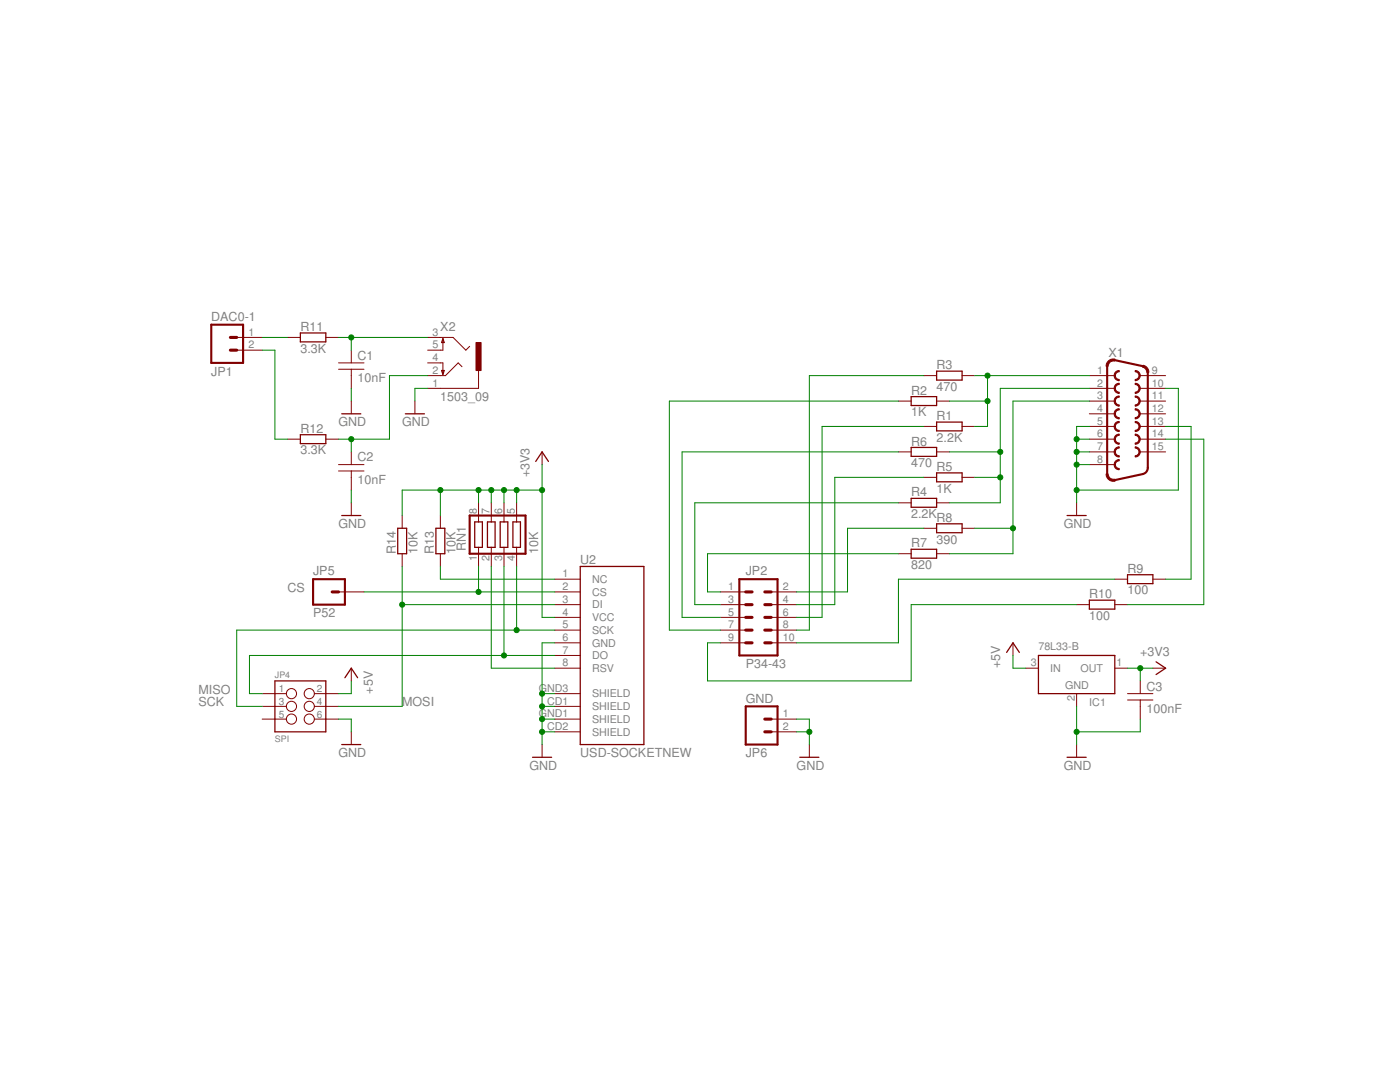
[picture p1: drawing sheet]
<svg xmlns="http://www.w3.org/2000/svg" width="279mm" height="216mm" viewBox="0 0 279 216" stroke-linecap="round" stroke-linejoin="round" font-family="sans-serif">
<g fill="none" stroke="#800000" stroke-width=".25">
<path d="M59.9 66.4h5.1v1.8h-5.1zM88.1 73.9h.5l-.2 .8zM88.4 67.6l.2 .7h-.5zM181.8 79.1h5.1v1.8h-5.1zM186.9 74.1h5.1v1.7h-5.1zM59.9 86.7h5.1v1.8h-5.1zM68.2 82.6h3.8M80.9 82.6h3.8M106.9 92.1l1.3-1.9 1.3 1.9M181.8 89.3h5.1v1.8h-5.1zM181.8 99.4h5.1v1.8h-5.1zM186.9 84.2h5.1v1.8h-5.1z"/>
<path d="M186.9 94.4h5.1v1.7h-5.1zM68.2 102.9h3.8M79.4 105.4h1.8v5.1h-1.8zM87 105.4h1.8v5.1h-1.8zM94.7 104.1h1.6v5.1h-1.6zM97.3 104.1h1.5v5.1h-1.5zM99.8 104.1h1.5v5.1h-1.5zM102.4 104.1h1.5v5.1h-1.5zM115.8 113h12.7v35.6h-12.7zM181.8 109.6h5.1v1.8h-5.1zM186.9 104.5h5.1v1.8h-5.1zM213 102.9h3.8"/>
<path d="M217.4 119.8h5.1v1.7h-5.1zM225 114.7h5.1v1.8h-5.1zM54.9 135.9h10.1v10.1h-10.1zM68.8 135.2l1.3-1.9 1.3 1.9M200.9 130.2l1.3-1.9 1.2 1.9M207.2 130.8h15.3v7.6h-15.3zM230.7 132.1l1.9 1.2-1.9 1.3M68.2 148.6h3.8M106.3 151.1h3.8M159.6 151.1h3.8M213 151.1h3.8"/>
</g>
<g fill="none" stroke="#800000" stroke-width=".2">
<path d="M47.2 67.3h5.1M47.2 69.9h5.1M57.4 67.3h2.5M65 67.3h2.6M67.6 72.4h5M67.6 73.7h5M70.1 69.9v2.5M70.1 73.7v3.8M85.3 67.3h5.1l2.6 2.6 .7-.8M85.3 72.4h3.1v2.3M88.4 67.6v2.3h-3.1M92.2 73.2l-.8-.8-2.5 2.6h-3.6"/>
<path d="M95.5 73.9v3.6h-10.2M184.4 75h2.5M192 75h2.5M217.4 75h5.1M217.4 77.5h5.1M227.6 75h5M227.6 77.5h5M57.4 87.6h2.5M65 87.6h2.6M67.6 92.7h5M67.6 94h5M70.1 80v2.6"/>
<path d="M70.1 90.2v2.5M70.1 94v3.8M82.8 80v2.6M108.2 90.2v2.5M179.3 80h2.5M179.3 90.2h2.5M184.4 85.1h2.5M184.4 95.2h2.5M186.9 80h2.6M186.9 90.2h2.6M192 85.1h2.5M192 95.2h2.5"/>
<path d="M217.4 92.7h5.1M217.4 87.6h5.1M217.4 85.1h5.1M217.4 80h5.1M217.4 90.2h5.1M217.4 82.6h5.1M227.6 87.6h5M227.6 85.1h5M227.6 80h5M227.6 90.2h5M227.6 82.6h5M67.6 118.1h5"/>
<path d="M70.1 100.3v2.6M80.3 102.9v2.5M80.3 110.5v2.5M87.9 102.9v2.5M87.9 110.5v2.5M95.5 100.3v3.8M95.5 109.2v3.8M98 100.3v3.8M98 109.2v3.8M100.6 100.3v3.8M100.6 109.2v3.8M103.1 100.3v3.8"/>
<path d="M103.1 109.2v3.8M110.7 115.6h5.1M110.7 118.1h5.1M143.7 118.1h5.1M153.9 118.1h5.1M179.3 100.3h2.5M179.3 110.5h2.5M184.4 105.4h2.5M186.9 100.3h2.6M186.9 110.5h2.6M192 105.4h2.5M214.9 100.3v2.6"/>
<path d="M222.5 115.6h2.5M230.1 115.6h2.5M52.3 138.4h4.8M62.7 138.4h4.9M70.1 133.3v2.6M110.7 120.6h5.1M110.7 138.4h5.1M110.7 133.3h5.1M110.7 128.3h5.1M110.7 125.7h5.1M110.7 123.2h5.1M110.7 130.8h5.1"/>
<path d="M143.7 120.6h5.1M143.7 128.3h5.1M143.7 125.7h5.1M143.7 123.2h5.1M153.9 120.6h5.1M153.9 128.3h5.1M153.9 125.7h5.1M153.9 123.2h5.1M202.2 128.3v2.5M204.7 133.3h2.5M214.9 138.4v2.5M214.9 120.6h2.5"/>
<path d="M222.5 120.6h2.5M222.5 133.3h2.5M225 138.4h5.1M225 139.7h5.1M227.6 135.9v2.5M227.6 139.7v3.8M230.1 133.3h2.5M52.3 140.9h4.8M52.3 143.5h4.8M62.7 140.9h4.9M62.7 143.5h4.9M70.1 146v2.6"/>
<path d="M108.2 148.6v2.5M110.7 140.9h5.1M110.7 143.5h5.1M110.7 146h5.1M153.9 143.5h5.1M153.9 146h5.1M161.5 148.6v2.5M214.9 148.6v2.5"/>
<circle cx="58.2" cy="138.4" r="1.02"/>
<circle cx="61.7" cy="138.4" r="1.02"/>
<circle cx="58.2" cy="143.5" r="1.02"/>
<circle cx="58.2" cy="140.9" r="1.02"/>
<circle cx="61.7" cy="140.9" r="1.02"/>
<circle cx="61.7" cy="143.5" r="1.02"/>
</g>
<g fill="#800000" stroke="#800000" stroke-width=".2">
<path d="M222.5 74.3l.7-.4h.2v.3a.76 .76 0 0 0-.8 .8 .76 .76 0 0 0 .8 .7v.3a1.03 1.03 0 0 1-1-.6 1.03 1.03 0 0 1 .1-1.1z" fill-rule="evenodd"/>
<path d="M226.5 73.9a1.02 1.02 0 0 1 1.1 1.1 1.02 1.02 0 0 1-1.1 1v-.3a.76 .76 0 0 0 .8-.7 .76 .76 0 0 0-.8-.8z" fill-rule="evenodd"/>
<path d="M222.5 76.9l.7-.4h.2v.2a.76 .76 0 0 0-.8 .8 .76 .76 0 0 0 .8 .8v.2a1.03 1.03 0 0 1-1-.6 1.03 1.03 0 0 1 .1-1z" fill-rule="evenodd"/>
<path d="M226.5 76.5a1.02 1.02 0 0 1 1.1 1 1.02 1.02 0 0 1-1.1 1v-.2a.76 .76 0 0 0 .8-.8 .76 .76 0 0 0-.8-.8z" fill-rule="evenodd"/>
<path d="M222.5 79.4l.7-.4h.2v.3a.76 .76 0 0 0-.8 .7 .76 .76 0 0 0 .8 .8v.2a1.03 1.03 0 0 1-1-.5 1.03 1.03 0 0 1 .1-1.1z" fill-rule="evenodd"/>
<path d="M226.5 79a1.02 1.02 0 0 1 1.1 1 1.02 1.02 0 0 1-1.1 1v-.2a.76 .76 0 0 0 .8-.8 .76 .76 0 0 0-.8-.7z" fill-rule="evenodd"/>
<path d="M222.5 81.9l.7-.3h.2v.2a.76 .76 0 0 0-.8 .8 .76 .76 0 0 0 .8 .7v.3a1.03 1.03 0 0 1-1-.6 1.03 1.03 0 0 1 .1-1.1z" fill-rule="evenodd"/>
<path d="M226.5 81.6a1.02 1.02 0 0 1 1.1 1 1.02 1.02 0 0 1-1.1 1v-.3a.76 .76 0 0 0 .8-.7 .76 .76 0 0 0-.8-.8z" fill-rule="evenodd"/>
<path d="M222.5 84.5l.7-.4h.2v.2a.76 .76 0 0 0-.8 .8 .76 .76 0 0 0 .8 .8v.2a1.01 1.01 0 0 1-1-.5 1.01 1.01 0 0 1 .1-1.1z" fill-rule="evenodd"/>
<path d="M226.5 84.1a1.01 1.01 0 0 1 1.1 1 1.01 1.01 0 0 1-1.1 1v-.2a.76 .76 0 0 0 .8-.8 .76 .76 0 0 0-.8-.8z" fill-rule="evenodd"/>
<path d="M222.5 87l.7-.4h.2v.3a.76 .76 0 0 0-.8 .7 .76 .76 0 0 0 .8 .8v.2a1.01 1.01 0 0 1-1-.5 1.01 1.01 0 0 1 .1-1.1z" fill-rule="evenodd"/>
<path d="M226.5 86.6a1.02 1.02 0 0 1 1.1 1 1.02 1.02 0 0 1-1.1 1v-.2a.76 .76 0 0 0 .8-.8 .76 .76 0 0 0-.8-.7z" fill-rule="evenodd"/>
<path d="M222.5 89.6l.7-.4h.2v.2a.76 .76 0 0 0-.8 .8 .76 .76 0 0 0 .8 .7v.3a1.01 1.01 0 0 1-1-.6 1.01 1.01 0 0 1 .1-1z" fill-rule="evenodd"/>
<path d="M226.5 89.2a1.02 1.02 0 0 1 1.1 1 1.02 1.02 0 0 1-1.1 1v-.3a.76 .76 0 0 0 .8-.7 .76 .76 0 0 0-.8-.8z" fill-rule="evenodd"/>
<path d="M222.5 92.1l.7-.4h.2v.2a.76 .76 0 0 0-.8 .8 .76 .76 0 0 0 .8 .8v.2a1.01 1.01 0 0 1-1-.5 1.01 1.01 0 0 1 .1-1.1z" fill-rule="evenodd"/>
<path d="M221.2 72.1a1.41 1.41 0 0 1 1.3-.5l-.1 .5-.2-.1a1.05 1.05 0 0 0-1.1 1.1h-.4v-.2z" fill-rule="evenodd"/>
<path d="M228.1 72.9h.2a1.43 1.43 0 0 1 1 1.4h-.4a1.04 1.04 0 0 0-.9-1z" fill-rule="evenodd"/>
<path d="M220.7 94.6h.4l.2 .5a1 1 0 0 0 1.1 .5l.1 .4a1.46 1.46 0 0 1-1.8-1.4z" fill-rule="evenodd"/>
</g>
<path d="M42.2 64.8h6.3v7.6h-6.3zM221 73.1v21.5M222.5 71.9l5.6 1.2M229.1 74.3l-.1 19.3-.2 .5-.7 .5-5.6 1.2M62.5 115.6h6.3v5h-6.3zM93.7 102.9h11.2v7.6h-11.2zM147.6 115.6h7.6v15.2h-7.6zM148.8 140.9h6.4v7.7h-6.4z" fill="none" stroke="#800000" stroke-width=".42"/>
<path d="M95 68.3h1v5.6h-1z" fill="#800000" stroke="#800000" stroke-width=".2"/>
<g fill="none" stroke="#800000" stroke-width=".61">
<path d="M46 69.9h1.2M46 67.3h1.2M66.3 118.1h1.3M148.8 118.1h1.3M152.6 118.1h1.3M148.8 123.2h1.3M148.8 125.7h1.3M148.8 128.3h1.3M148.8 120.6h1.3M152.6 123.2h1.3M152.6 125.7h1.3M152.6 128.3h1.3"/>
<path d="M152.6 120.6h1.3M152.6 146h1.3M152.6 143.5h1.3"/>
</g>
<g fill="none" stroke="#008000" stroke-width=".2">
<path d="M52.3 69.9h2.6v17.7h2.5M52.3 67.3h5.1M67.6 67.3h17.7M70.1 67.3v2.6M70.1 77.5v2.5M85.3 75h-7.6v12.6h-10.1M85.3 77.5h-2.5v2.5M184.4 75h-22.9v50.7h-2.5M194.5 75h22.9M197.1 75v10.1h-2.6M217.4 77.5h-17.8v22.8h-10.1M232.6 77.5h2.6v20.3h-20.3"/>
<path d="M70.1 87.6v2.6M70.1 97.8v2.5M87.9 97.8v5.1M95.5 97.8v2.5M98 97.8v2.5M100.6 97.8v2.5M103.1 97.8v2.5M108.2 97.8h-27.9v5.1M108.2 92.7v30.5h2.5M179.3 90.2h-43.2v33h7.6M179.3 80h-45.7v45.7h10.1M184.4 85.1h-20.3v38.1h-5.1"/>
<path d="M184.4 95.2h-17.8v25.4h-7.6M189.5 90.2h10.1M189.5 80h7.6M194.5 95.2h5.1M214.9 87.6h2.5M214.9 90.2h2.5M214.9 92.7h2.5M217.4 85.1h-2.5v15.2M217.4 80h-15.2v30.5h-12.7M232.6 85.1h5.1v30.5h-5.1M232.6 87.6h7.6v33h-15.2M72.6 118.1h38.1"/>
<path d="M80.3 113v27.9h-12.7M87.9 113v2.6h22.8M95.5 113v5.1M98 113v20.3h12.7M100.6 113v17.8M103.1 113v12.7M179.3 100.3h-40.6v20.3h5M179.3 110.5h-38.1v7.6h2.5M184.4 105.4h-15.3v12.7h-10.1M194.5 105.4h7.7M222.5 115.6h-43.2v12.7h-20.3M70.1 135.9v2.5h-2.5"/>
<path d="M80.3 120.6h30.4M108.2 138.4h2.5M110.7 128.3h-2.5v20.3M110.7 130.8h-60.9v7.6h2.5M110.7 125.7h-63.5v15.2h5.1M202.2 130.8v2.5h2.5M214.9 120.6h-33.1v15.3h-40.6v-7.6h2.5M225 133.3h5.1M227.6 133.3v2.6M67.6 143.5h2.5v2.5M108.2 146h2.5M108.2 143.5h2.5"/>
<path d="M108.2 140.9h2.5M159 143.5h2.5v5.1M159 146h2.5M214.9 140.9v7.7M227.6 143.5v2.5h-12.7"/>
</g>
<g fill="#008000" stroke="#008000" stroke-width=".2">
<circle cx="214.9" cy="87.6" r=".51"/>
<circle cx="214.9" cy="90.2" r=".51"/>
<circle cx="214.9" cy="92.7" r=".51"/>
<circle cx="214.9" cy="97.8" r=".51"/>
<circle cx="161.5" cy="146" r=".51"/>
<circle cx="214.9" cy="146" r=".51"/>
<circle cx="108.2" cy="143.5" r=".51"/>
<circle cx="108.2" cy="138.4" r=".51"/>
<circle cx="108.2" cy="140.9" r=".51"/>
<circle cx="108.2" cy="146" r=".51"/>
<circle cx="197.1" cy="80" r=".51"/>
<circle cx="197.1" cy="75" r=".51"/>
<circle cx="199.6" cy="95.2" r=".51"/>
<circle cx="199.6" cy="90.2" r=".51"/>
<circle cx="202.2" cy="105.4" r=".51"/>
<circle cx="70.1" cy="67.3" r=".51"/>
<circle cx="70.1" cy="87.6" r=".51"/>
<circle cx="227.6" cy="133.3" r=".51"/>
<circle cx="108.2" cy="97.8" r=".51"/>
<circle cx="98" cy="97.8" r=".51"/>
<circle cx="100.6" cy="97.8" r=".51"/>
<circle cx="103.1" cy="97.8" r=".51"/>
<circle cx="95.5" cy="97.8" r=".51"/>
<circle cx="87.9" cy="97.8" r=".51"/>
<circle cx="95.5" cy="118.1" r=".51"/>
<circle cx="100.6" cy="130.8" r=".51"/>
<circle cx="103.1" cy="125.7" r=".51"/>
<circle cx="80.3" cy="120.6" r=".51"/>
</g>
<g font-size="2.5" fill="#808080">
<text x="42.2" y="64">DAC0-1</text>
<text x="59.9" y="70.4">3.3K</text>
<text x="59.9" y="66.1">R11</text>
<text x="71.4" y="71.8">C1</text>
<text x="87.9" y="66.1">X2</text>
<text x="221.2" y="71.1">X1</text>
<text x="42.2" y="74.9">JP1</text>
<text x="71.4" y="76.2">10nF</text>
<text x="186.9" y="78">470</text>
<text x="186.9" y="73.7">R3</text>
<text x="87.9" y="80">1503_09</text>
<text x="181.8" y="83.1">1K</text>
<text x="181.8" y="78.8">R2</text>
<text x="186.9" y="83.8">R1</text>
<text x="59.9" y="86.4">R12</text>
<text x="67.6" y="85.1">GND</text>
<text x="80.3" y="85.1">GND</text>
<text x="181.8" y="88.9">R6</text>
<text x="186.9" y="88.1">2.2K</text>
<text x="59.9" y="90.7">3.3K</text>
<text x="71.4" y="92.1">C2</text>
<text x="105.7" y="95.3" transform="rotate(-90 105.7 95.3)">+3V3</text>
<text x="181.8" y="93.2">470</text>
<text x="186.9" y="94">R5</text>
<text x="71.4" y="96.5">10nF</text>
<text x="181.8" y="99.1">R4</text>
<text x="186.9" y="98.3">1K</text>
<text x="67.6" y="105.4">GND</text>
<text x="181.8" y="103.4">2.2K</text>
<text x="186.9" y="104.1">R8</text>
<text x="212.3" y="105.4">GND</text>
<text x="79" y="110.5" transform="rotate(-90 79 110.5)">R14</text>
<text x="83.3" y="110.5" transform="rotate(-90 83.3 110.5)">10K</text>
<text x="86.6" y="110.5" transform="rotate(-90 86.6 110.5)">R13</text>
<text x="90.9" y="110.5" transform="rotate(-90 90.9 110.5)">10K</text>
<text x="93" y="109.9" transform="rotate(-90 93 109.9)">RN1</text>
<text x="107.4" y="110.5" transform="rotate(-90 107.4 110.5)">10K</text>
<text x="115.8" y="112.5">U2</text>
<text x="181.8" y="113.5">820</text>
<text x="181.8" y="109.2">R7</text>
<text x="186.9" y="108.5">390</text>
<text x="57.4" y="118.1">CS</text>
<text x="62.5" y="114.8">JP5</text>
<text x="148.8" y="114.8">JP2</text>
<text x="217.4" y="119.4">R10</text>
<text x="225" y="118.6">100</text>
<text x="225" y="114.3">R9</text>
<text x="62.5" y="123.2">P52</text>
<text x="217.4" y="123.7">100</text>
<text x="227.6" y="130.8">+3V3</text>
<text x="148.8" y="133.3">P34-43</text>
<text x="199.6" y="133.3" transform="rotate(-90 199.6 133.3)">+5V</text>
<text x="228.8" y="137.8">C3</text>
<text x="39.6" y="138.4">MISO</text>
<text x="39.6" y="141">SCK</text>
<text x="74.4" y="138.4" transform="rotate(-90 74.4 138.4)">+5V</text>
<text x="80.3" y="141">MOSI</text>
<text x="148.8" y="140.2">GND</text>
<text x="228.8" y="142.2">100nF</text>
<text x="67.6" y="151.1">GND</text>
<text x="105.7" y="153.6">GND</text>
<text x="115.8" y="151.1">USD-SOCKETNEW</text>
<text x="148.8" y="151.1">JP6</text>
<text x="159" y="153.6">GND</text>
<text x="212.3" y="153.6">GND</text>
</g>
<g font-size="2.1" fill="#808080">
<text x="49.6" y="67">1</text>
<text x="49.6" y="69.5">2</text>
<text x="86.3" y="67">3</text>
<text x="86.3" y="69.5">5</text>
<text x="86.3" y="77.1">1</text>
<text x="86.3" y="74.6">2</text>
<text x="86.3" y="72.1">4</text>
<text x="219" y="74.6">1</text>
<text x="219" y="77.1">2</text>
<text x="229.9" y="74.6">9</text>
<text x="229.9" y="77.1">10</text>
<text x="219" y="79.7">3</text>
<text x="219" y="82.2">4</text>
<text x="229.9" y="79.7">11</text>
<text x="229.9" y="82.2">12</text>
<text x="219" y="84.7">5</text>
<text x="219" y="87.3">6</text>
<text x="219" y="89.8">7</text>
<text x="229.9" y="84.7">13</text>
<text x="229.9" y="87.3">14</text>
<text x="229.9" y="89.8">15</text>
<text x="219" y="92.4">8</text>
<text x="95.1" y="102.5" transform="rotate(-90 95.1 102.5)">8</text>
<text x="97.7" y="102.5" transform="rotate(-90 97.7 102.5)">7</text>
<text x="100.2" y="102.5" transform="rotate(-90 100.2 102.5)">6</text>
<text x="102.8" y="102.5" transform="rotate(-90 102.8 102.5)">5</text>
<text x="95.1" y="112" transform="rotate(-90 95.1 112)">1</text>
<text x="97.7" y="112" transform="rotate(-90 97.7 112)">2</text>
<text x="100.2" y="112" transform="rotate(-90 100.2 112)">3</text>
<text x="102.8" y="112" transform="rotate(-90 102.8 112)">4</text>
<text x="112.3" y="117.7">2</text>
<text x="112.3" y="115.2">1</text>
<text x="118.1" y="118.9">CS</text>
<text x="118.1" y="116.3">NC</text>
<text x="145.3" y="117.7">1</text>
<text x="156.2" y="117.7">2</text>
<text x="112.3" y="120.3">3</text>
<text x="112.3" y="122.8">4</text>
<text x="112.3" y="125.4">5</text>
<text x="118.1" y="121.4">DI</text>
<text x="118.1" y="123.9">VCC</text>
<text x="145.3" y="125.4">7</text>
<text x="145.3" y="122.8">5</text>
<text x="145.3" y="120.3">3</text>
<text x="156.2" y="125.4">8</text>
<text x="156.2" y="122.8">6</text>
<text x="156.2" y="120.3">4</text>
<text x="112.3" y="127.9">6</text>
<text x="112.3" y="130.4">7</text>
<text x="118.1" y="129">GND</text>
<text x="118.1" y="126.5">SCK</text>
<text x="118.1" y="131.6">DO</text>
<text x="145.3" y="127.9">9</text>
<text x="156.2" y="127.9">10</text>
<text x="207.2" y="129.8">78L33-B</text>
<text x="112.3" y="133">8</text>
<text x="118.1" y="134.1">RSV</text>
<text x="205.7" y="133">3</text>
<text x="209.6" y="134.1">IN</text>
<text x="212.6" y="137.4">GND</text>
<text x="215.6" y="134.1">OUT</text>
<text x="222.8" y="133">1</text>
<text x="107.5" y="143.1">GND1</text>
<text x="107.5" y="138.1">GND3</text>
<text x="109.2" y="140.6">CD1</text>
<text x="118.1" y="139.2">SHIELD</text>
<text x="118.1" y="141.7">SHIELD</text>
<text x="156.2" y="143.1">1</text>
<text x="214.5" y="140" transform="rotate(-90 214.5 140)">2</text>
<text x="217.4" y="141">IC1</text>
<text x="109.2" y="145.7">CD2</text>
<text x="118.1" y="144.3">SHIELD</text>
<text x="118.1" y="146.8">SHIELD</text>
<text x="156.2" y="145.7">2</text>
</g>
<g font-size="2" fill="#808080">
<text x="55.6" y="138.2">1</text>
<text x="55.6" y="140.7">3</text>
<text x="55.6" y="143.2">5</text>
<text x="63.2" y="138.2">2</text>
<text x="63.2" y="140.7">4</text>
<text x="63.2" y="143.2">6</text>
</g>
<g font-size="1.8" fill="#808080">
<text x="54.9" y="135.4">JP4</text>
<text x="54.9" y="148.1">SPI</text>
</g>
</svg>
